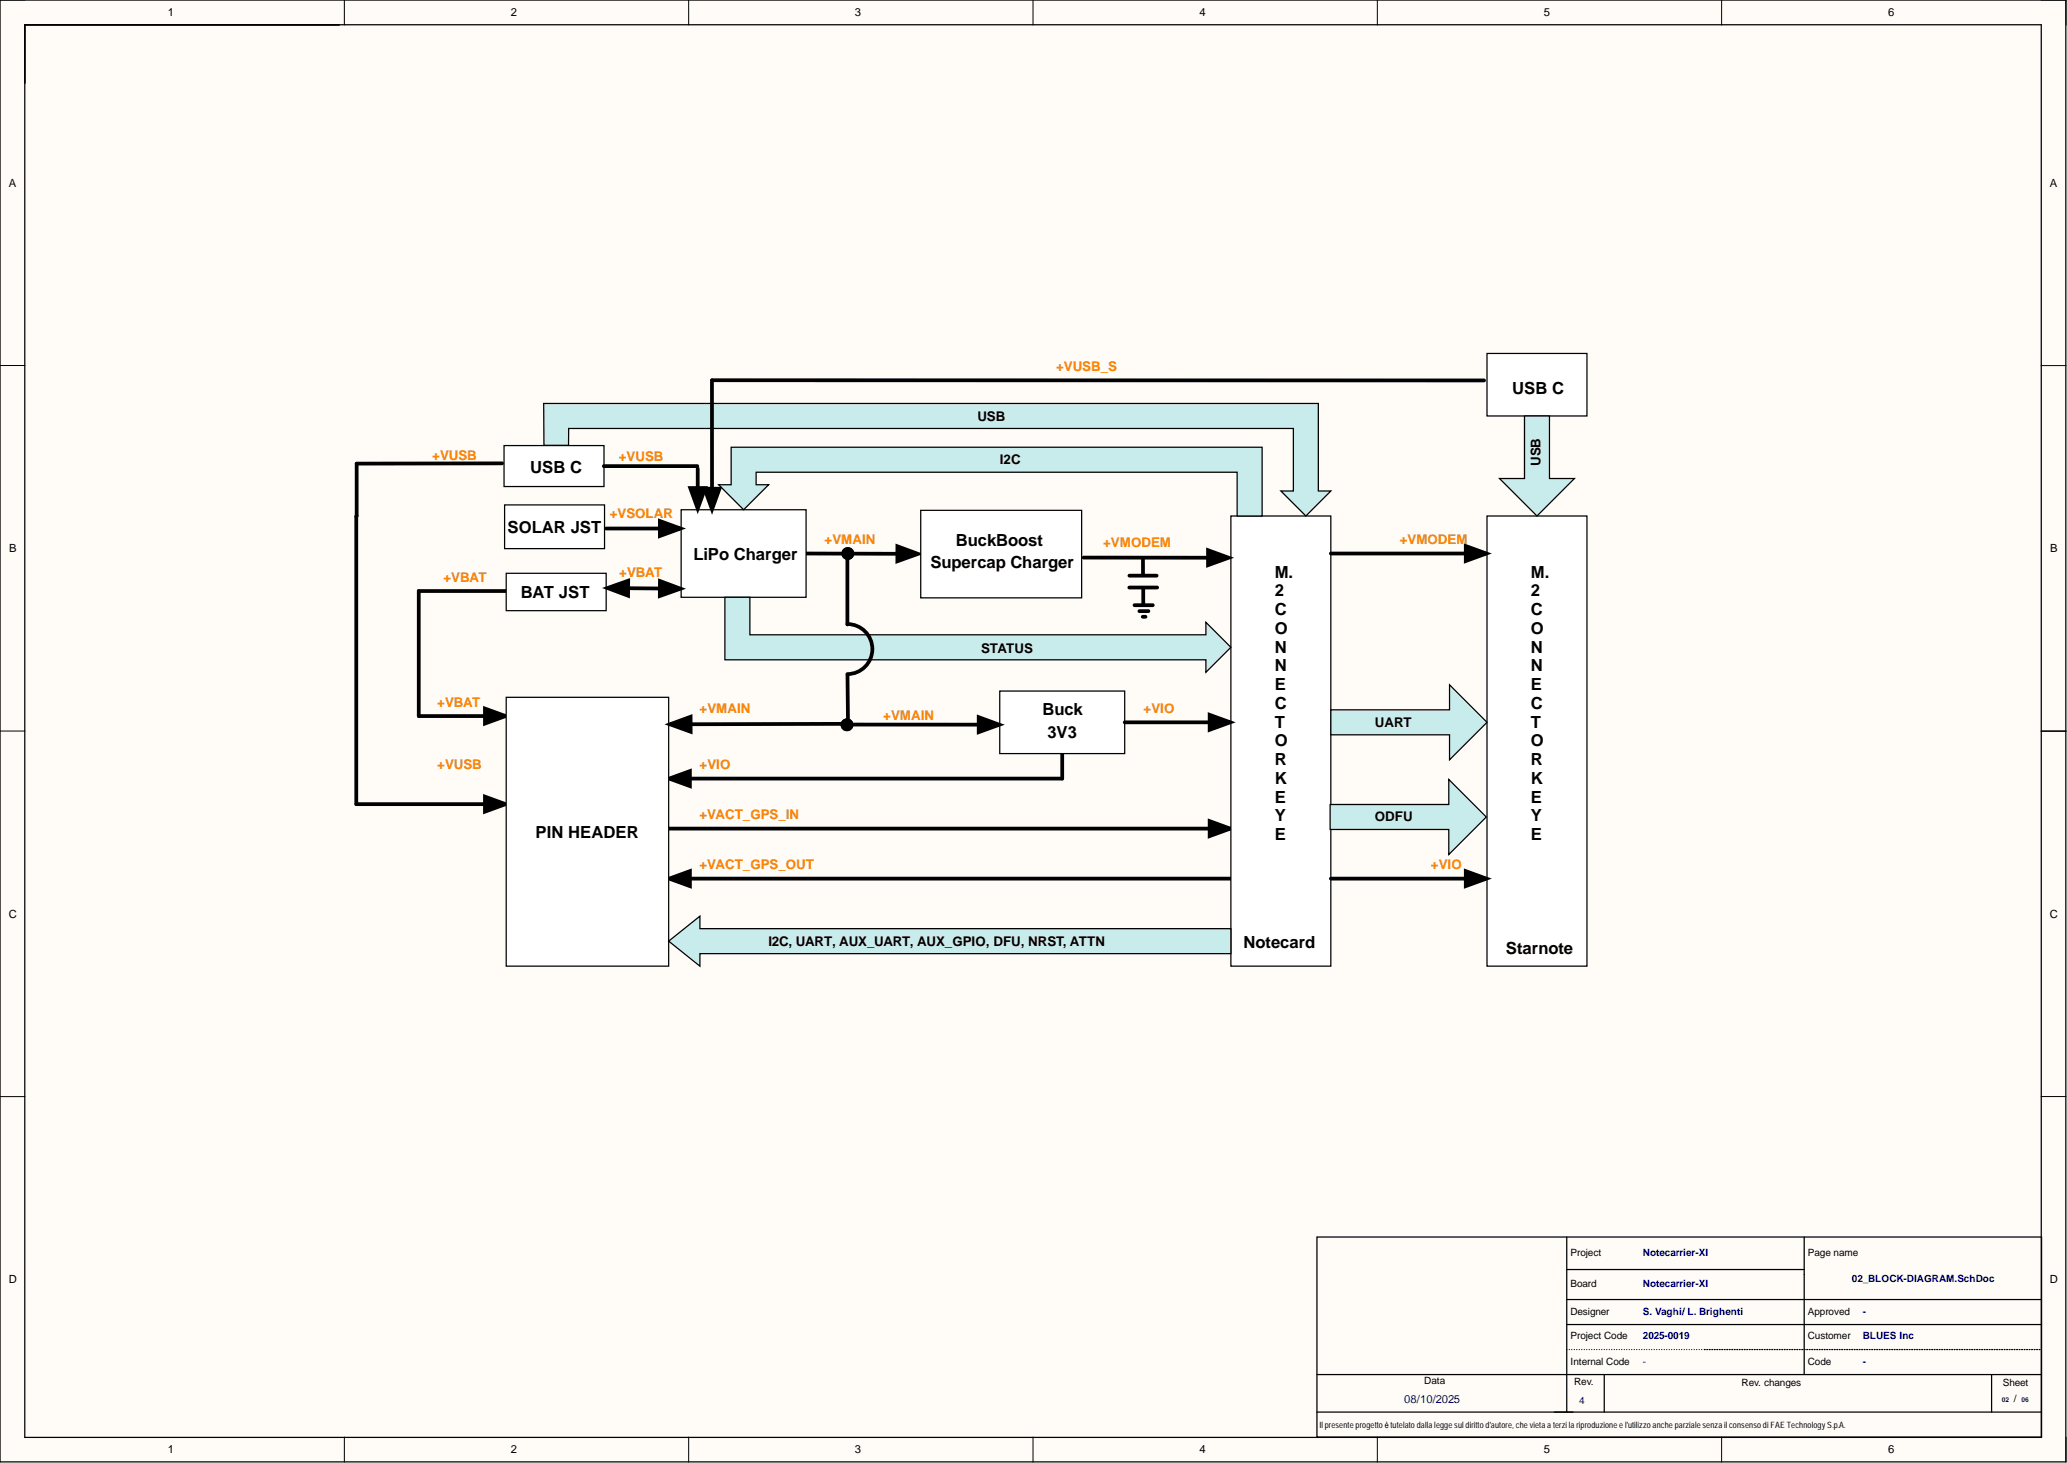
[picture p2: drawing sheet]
<svg xmlns="http://www.w3.org/2000/svg" width="420mm" height="297mm" viewBox="0 0 420 297" stroke-linecap="round" stroke-linejoin="round" font-family="sans-serif">
<g fill="#fffcf8">
<path d="M0 0h419.6v296.9h-419.6z" fill-rule="evenodd"/>
<path d="M5.1 5.1h409.4v286.7h-409.4z" fill-rule="evenodd"/>
</g>
<g fill="none" stroke="#000" stroke-width=".2">
<path d="M0 0h5.1M69.9 0v5.1M139.9 0v5.1M209.8 0v5.1M279.7 0v5.1M349.7 0v5.1M414.5 0h5.1v5.1M0 74.2h5.1M414.5 74.2h5.1M0 148.4h5.1M414.5 148.4h5.1M0 222.7h5.1"/>
<path d="M414.5 222.6h5.1M69.9 291.8v5.1M139.9 291.8v5.1M209.8 291.8v5.1M279.7 291.8v5.1M349.7 291.8v5.1M419.6 291.8v5.1"/>
</g>
<g fill="none" stroke="#000" stroke-width=".25">
<path d="M0 0h419.6v296.8h-419.6zM5 5h409.6v286.8h-409.6zM5 5.1h63.9M414.6 148.4h5M267.5 251.2h147.1v40.6h-147.1zM318.2 251.2v35.5M318.2 257.8h48.2M366.4 251.2v27.9M267.5 279.1h147.1M318.2 274h.1M318.2 263.9h96.4M318.2 268.9h96.4"/>
<path d="M318.7 274h.1M319.2 274h.1M319.7 274h.1M320.2 274h.1M320.7 274h.1M321.3 274h.1M321.8 274h.1M322.3 274h.1M322.8 274h.1M323.3 274h.1M323.8 274h.1M324.3 274h.1"/>
<path d="M324.8 274h.1M325.3 274h.1M325.8 279.1v7.6M325.8 274h.1M326.3 274h.1M326.8 274h.1M327.3 274h.1M327.9 274h.1M328.4 274h.1M328.9 274h.1M329.4 274h.1M329.9 274h.1"/>
<path d="M330.4 274h.1M330.9 274h.1M331.4 274h.1M331.9 274h.1M332.4 274h.1M332.9 274h.1M333.4 274h.1M333.9 274h.1M334.4 274h.1M335 274h.1M335.5 274h.1M336 274h.1"/>
<path d="M336.5 274h.1M337 274h.1M337.5 274h.1M338 274h.1M338.5 274h.1M339 274h.1M339.5 274h.1M340 274h.1M340.5 274h.1M341 274h.1M341.6 274h.1M342.1 274h.1"/>
<path d="M342.6 274h.1M343.1 274h.1M343.6 274h.1M344.1 274h.1M344.6 274h.1M345.1 274h.1M345.6 274h.1M346.1 274h.1M346.6 274h.1M347.1 274h.1M347.7 274h.1M348.2 274h.1"/>
<path d="M348.7 274h.1M349.2 274h.1M349.7 274h.1M350.2 274h.1M350.7 274h.1M351.2 274h.1M351.7 274h.1M352.2 274h.1M352.7 274h.1M353.2 274h.1M353.7 274h.1M354.3 274h.1"/>
<path d="M354.8 274h.1M355.3 274h.1M355.8 274h.1M356.3 274h.1M356.8 274h.1M357.3 274h.1M357.8 274h.1M358.3 274h.1M358.8 274h.1M359.3 274h.1M359.8 274h.1M360.3 274h.1"/>
<path d="M360.8 274h.1M361.4 274h.1M361.9 274h.1M362.4 274h.1M362.9 274h.1M363.4 274h.1M363.9 274h.1M364.4 274h.1M364.9 274h.1M365.4 274h.1M365.9 274h.1M366.4 274h.1"/>
<path d="M366.9 274h.1M367.4 274h.1M368 274h.1M368.5 274h.1M369 274h.1M369.5 274h.1M370 274h.1M370.5 274h.1M371 274h.1M371.5 274h.1M372 274h.1M372.5 274h.1"/>
<path d="M373 274h.1M373.5 274h.1M374 274h.1M374.5 274h.1M375.1 274h.1M375.6 274h.1M376.1 274h.1M376.6 274h.1M377.1 274h.1M377.6 274h.1M378.1 274h.1M378.6 274h.1"/>
<path d="M379.1 274h.1M379.6 274h.1M380.1 274h.1M380.6 274h.1M381.1 274h.1M381.7 274h.1M382.2 274h.1M382.7 274h.1M383.2 274h.1M383.7 274h.1M384.2 274h.1M384.7 274h.1"/>
<path d="M385.2 274h.1M385.7 274h.1M386.2 274h.1M386.7 274h.1M387.2 274h.1M387.7 274h.1M388.3 274h.1M388.8 274h.1M389.3 274h.1M389.8 274h.1M390.3 274h.1M390.8 274h.1"/>
<path d="M391.3 274h.1M391.8 274h.1M392.3 274h.1M392.8 274h.1M393.3 274h.1M393.8 274h.1M394.3 274h.1M394.8 274h.1M395.4 274h.1M395.9 274h.1M396.4 274h.1M396.9 274h.1"/>
<path d="M397.4 274h.1M397.9 274h.1M398.4 274h.1M398.9 274h.1M399.4 274h.1M399.9 274h.1M400.4 274h.1M400.9 274h.1M401.4 274h.1M402 274h.1M402.5 274h.1M403 274h.1"/>
<path d="M403.5 274h.1M404 274h.1M404.5 274h.1M404.5 279.1v7.6M405 274h.1M405.5 274h.1M406 274h.1M406.5 274h.1M407 274h.1M407.5 274h.1M408 274h.1M408.6 274h.1"/>
<path d="M409.1 274h.1M409.6 274h.1M410.1 274h.1M410.6 274h.1M411.1 274h.1M411.6 274h.1M412.1 274h.1M412.6 274h.1M413.1 274h.1M413.6 274h.1M414.1 274h.1M267.5 286.7h147.1"/>
</g>
<path d="M102 94.1h-29.6v10.8v58.4h29.1M102.8 120h-17.8v25.4h16.5M98.5 143.9l4.2 1.5-4.2 1.5zM135.9 158.1l4.2-1.5v3zM215.7 153v5.1h-78.6M98.5 161.7l4.2 1.6-4.2 1.5zM135.8 168.2h112.9M135.9 178.4l4.2-1.5v3zM137.1 178.4h112.9M245.7 166.7l4.2 1.5-4.2 1.6z" fill="none" stroke="#000" stroke-width=".76"/>
<path d="M98.5 143.9l4.2 1.5-4.2 1.5zM135.9 158.1l4.2-1.5v3zM98.5 161.7l4.2 1.6-4.2 1.5zM135.9 178.4l4.2-1.5v3zM245.7 166.7l4.2 1.5-4.2 1.6z" fill="#000"/>
<path d="M203 140.3h25.4v12.7h-25.4z" fill-rule="evenodd" fill="#fff"/>
<path d="M203 140.3h25.4v12.7h-25.4z" fill="none" stroke="#000" stroke-width=".25"/>
<path d="M250 104.8h20.3v91.4h-20.3z" fill-rule="evenodd" fill="#fff"/>
<path d="M250 104.8h20.3v91.4h-20.3z" fill="none" stroke="#000" stroke-width=".25"/>
<path d="M102.4 90.5h20.3v8.3h-20.3z" fill-rule="evenodd" fill="#fff"/>
<path d="M102.4 90.5h20.3v8.3h-20.3z" fill="none" stroke="#000" stroke-width=".25"/>
<path d="M102.8 116.4h20.3v7.6h-20.3z" fill-rule="evenodd" fill="#fff"/>
<path d="M102.8 116.4h20.3v7.6h-20.3z" fill="none" stroke="#000" stroke-width=".25"/>
<path d="M163.7 112.4h21.6M182.3 110.9l4.1 1.6-4.1 1.5z" fill="none" stroke="#000" stroke-width=".76"/>
<path d="M182.3 110.9l4.1 1.6-4.1 1.5z" fill="#000"/>
<path d="M138.3 103.5h25.4v17.8h-25.4z" fill-rule="evenodd" fill="#fff"/>
<path d="M138.3 103.5h25.4v17.8h-25.4z" fill="none" stroke="#000" stroke-width=".25"/>
<path d="M123.1 107.3h14M123.4 119.4l4.2-1.5v3.1zM124.5 119.4l12.6 .1M134 105.8l4.2 1.5-4.2 1.5zM134 118l4.2 1.5-4.2 1.5zM172.1 147.1h29.7M198.8 145.6l4.2 1.5-4.2 1.6z" fill="none" stroke="#000" stroke-width=".76"/>
<path d="M123.4 119.4l4.2-1.5v3.1zM134 118l4.2 1.5-4.2 1.5zM134 105.8l4.2 1.5-4.2 1.5zM198.8 145.6l4.2 1.5-4.2 1.6z" fill="#000"/>
<circle cx="172.2" cy="112.4" r=".66" fill="none" stroke="#000" stroke-width="1.3"/>
<path d="M102.8 141.6h33v54.6h-33z" fill-rule="evenodd" fill="#fff"/>
<path d="M102.8 141.6h33v54.6h-33z" fill="none" stroke="#000" stroke-width=".25"/>
<circle cx="172" cy="147.2" r=".66" fill="none" stroke="#000" stroke-width="1.3"/>
<path d="M228.4 146.7h20.3M245.7 145.1l4.2 1.6-4.2 1.5z" fill="none" stroke="#000" stroke-width=".76"/>
<path d="M245.7 145.1l4.2 1.6-4.2 1.5z" fill="#000"/>
<path d="M135.8 191.1l6.4-5.1v2.5h107.8v5.1h-107.8v2.6z" fill-rule="evenodd" fill="#c8ebeb"/>
<path d="M135.8 191.1l6.4-5.1v2.5h107.8v5.1h-107.8v2.6z" fill="none" stroke="#000" stroke-width=".25"/>
<path d="M148.5 90.8h107.8v14h-5v-8.9h-97.7v2.5h2.5l-5.1 5.1-5-5.1h2.5z" fill-rule="evenodd" fill="#c8ebeb"/>
<path d="M148.5 90.8h107.8v14h-5v-8.9h-97.7v2.5h2.5l-5.1 5.1-5-5.1h2.5z" fill="none" stroke="#000" stroke-width=".25"/>
<path d="M147.2 121.3h5.1v7.6h92.6v-2.6l5.1 5.1-5.1 5.1v-2.5h-97.7z" fill-rule="evenodd" fill="#c8ebeb"/>
<path d="M147.2 121.3h5.1v7.6h92.6v-2.6l5.1 5.1-5.1 5.1v-2.5h-97.7z" fill="none" stroke="#000" stroke-width=".25"/>
<path d="M172.1 112.8v14M172.1 126.7a5.1 5.1 0 0 1 5.1 5.1 5.1 5.1 0 0 1-5.1 5.1" fill="none" stroke="#000" stroke-width=".76"/>
<path d="M302 104.8h20.3v91.4h-20.3z" fill-rule="evenodd" fill="#fff"/>
<path d="M302 104.8h20.3v91.4h-20.3z" fill="none" stroke="#000" stroke-width=".25"/>
<path d="M270.3 144.1h24.1v-5.1l7.6 7.7-7.6 7.6v-5.1h-24.1z" fill-rule="evenodd" fill="#c8ebeb"/>
<path d="M270.3 144.1h24.1v-5.1l7.6 7.7-7.6 7.6v-5.1h-24.1z" fill="none" stroke="#000" stroke-width=".25"/>
<path d="M270.3 112.4h30.4M297.7 110.9l4.2 1.5-4.2 1.5zM270.3 178.4h30.4M297.7 176.9l4.2 1.5-4.2 1.5z" fill="none" stroke="#000" stroke-width=".76"/>
<path d="M297.7 110.9l4.2 1.5-4.2 1.5zM297.7 176.9l4.2 1.5-4.2 1.5z" fill="#000"/>
<path d="M302 71.8h20.3v12.7h-20.3z" fill-rule="evenodd" fill="#fff"/>
<path d="M302 71.8h20.3v12.7h-20.3z" fill="none" stroke="#000" stroke-width=".25"/>
<path d="M309.6 84.5h5.1v12.7h5.1l-7.6 7.6-7.7-7.6h5.1z" fill-rule="evenodd" fill="#c8ebeb"/>
<path d="M309.6 84.5h5.1v12.7h5.1l-7.6 7.6-7.7-7.6h5.1z" fill="none" stroke="#000" stroke-width=".25"/>
<path d="M110.4 81.9h157.4v17.8h2.5l-5.1 5.1-5.1-5.1h2.6v-12.7h-147.2v3.4h-5z" fill-rule="evenodd" fill="#c8ebeb"/>
<path d="M110.4 81.9h157.4v17.8h2.5l-5.1 5.1-5.1-5.1h2.6v-12.7h-147.2v3.4h-5z" fill="none" stroke="#000" stroke-width=".25"/>
<path d="M187 103.6h32.7v17.8h-32.7z" fill-rule="evenodd" fill="#fff"/>
<path d="M187 103.6h32.7v17.8h-32.7z" fill="none" stroke="#000" stroke-width=".25"/>
<path d="M220.1 113.2h28.3M229.4 119.3h5.6M229.4 116.9h5.5M232.1 113.5v3.1M232.2 119.5v3.2M245.4 111.7l4.1 1.5-4.1 1.6zM172.1 137l.1 10.1M230.4 122.9h3.7M231.4 124.1h1.8M232.1 125.2h.6M136.1 147.1l4.2-1.6v3.1zM171.3 147l-34.1 .1" fill="none" stroke="#000" stroke-width=".76"/>
<path d="M245.4 111.7l4.1 1.5-4.1 1.6zM136.1 147.1l4.2-1.6v3.1z" fill="#000"/>
<path d="M102.5 102.5h20.3v8.9h-20.3z" fill-rule="evenodd" fill="#fff"/>
<path d="M102.5 102.5h20.3v8.9h-20.3z" fill="none" stroke="#000" stroke-width=".25"/>
<path d="M144.6 77.2v25.1M144.6 77.2h156.8M122.6 94.6h19M140.2 99.1h3l-1.5 4.2zM141.7 95.2v6.9M143.1 99.2h3l-1.5 4.2z" fill="none" stroke="#000" stroke-width=".76"/>
<path d="M140.2 99.1h3l-1.5 4.2zM143.1 99.2h3l-1.5 4.2z" fill="#000"/>
<path d="M270.1 163.3h24.1v-5l7.7 7.6-7.7 7.6v-5.1h-24.1z" fill-rule="evenodd" fill="#c8ebeb"/>
<path d="M270.1 163.3h24.1v-5l7.7 7.6-7.7 7.6v-5.1h-24.1z" fill="none" stroke="#000" stroke-width=".25"/>
<g font-size="3.4">
<text x="307.1" y="80">USB C</text>
<text x="107.7" y="96">USB C</text>
<text x="103.1" y="108.3">SOLAR JST</text>
<text x="140.8" y="113.7">LiPo Charger</text>
<text x="194.1" y="110.9">BuckBoost</text>
<text x="189" y="115.3">Supercap Charger</text>
<text x="258.9" y="117.3">M.</text>
<text x="310.9" y="117.3">M.</text>
<text x="105.8" y="121.3">BAT JST</text>
<text x="258.9" y="121.1">2</text>
<text x="258.9" y="124.9">C</text>
<text x="310.9" y="121.1">2</text>
<text x="310.9" y="124.9">C</text>
<text x="258.9" y="128.7">O</text>
<text x="310.9" y="128.7">O</text>
<text x="258.9" y="132.5">N</text>
<text x="258.9" y="136.3">N</text>
<text x="310.9" y="132.5">N</text>
<text x="310.9" y="136.3">N</text>
<text x="258.9" y="140.1">E</text>
<text x="258.9" y="143.9">C</text>
<text x="310.9" y="140.1">E</text>
<text x="310.9" y="143.9">C</text>
<text x="211.7" y="145.2">Buck</text>
<text x="212.7" y="149.8">3V3</text>
<text x="258.9" y="147.7">T</text>
<text x="310.9" y="147.7">T</text>
<text x="258.9" y="151.6">O</text>
<text x="258.9" y="155.4">R</text>
<text x="310.9" y="151.6">O</text>
<text x="310.9" y="155.4">R</text>
<text x="258.9" y="159.2">K</text>
<text x="310.9" y="159.2">K</text>
<text x="258.9" y="163">E</text>
<text x="258.9" y="166.8">Y</text>
<text x="310.9" y="163">E</text>
<text x="310.9" y="166.8">Y</text>
<text x="108.8" y="170.1">PIN HEADER</text>
<text x="258.9" y="170.6">E</text>
<text x="310.9" y="170.6">E</text>
<text x="252.6" y="192.4">Notecard</text>
<text x="305.8" y="193.7">Starnote</text>
</g>
<g font-size="2.7" fill="#fd8300">
<text x="214.5" y="75.3">+VUSB_S</text>
<text x="87.8" y="93.4">+VUSB</text>
<text x="125.7" y="93.5">+VUSB</text>
<text x="123.8" y="105.3">+VSOLAR</text>
<text x="167.5" y="110.5">+VMAIN</text>
<text x="224.1" y="111">+VMODEM</text>
<text x="284.3" y="110.5">+VMODEM</text>
<text x="90.1" y="118.1">+VBAT</text>
<text x="125.8" y="117.1">+VBAT</text>
<text x="88.8" y="143.5">+VBAT</text>
<text x="142.1" y="144.8">+VMAIN</text>
<text x="179.4" y="146.1">+VMAIN</text>
<text x="232.3" y="144.8">+VIO</text>
<text x="88.8" y="156.2">+VUSB</text>
<text x="142.1" y="156.2">+VIO</text>
<text x="142.1" y="166.4">+VACT_GPS_IN</text>
<text x="142.1" y="176.5">+VACT_GPS_OUT</text>
<text x="290.6" y="176.5">+VIO</text>
</g>
<g font-size="2.7">
<text x="198.5" y="85.5">USB</text>
<text x="203.1" y="94.3">I2C</text>
<text x="312.9" y="94.6" transform="rotate(-90 312.9 94.6)">USB</text>
<text x="199.3" y="132.6">STATUS</text>
<text x="279.2" y="147.6">UART</text>
<text x="279.2" y="166.8">ODFU</text>
<text x="156.1" y="192">I2C, UART, AUX_UART, AUX_GPIO, DFU, NRST, ATTN</text>
</g>
<g font-size="2.3">
<text x="34.1" y="3.3">1</text>
<text x="103.8" y="3.3">2</text>
<text x="173.6" y="3.3">3</text>
<text x="243.6" y="3.3">4</text>
<text x="313.5" y="3.3">5</text>
<text x="383.5" y="3.3">6</text>
<text x="1.8" y="37.9">A</text>
<text x="416.3" y="37.9">A</text>
<text x="1.9" y="112.1">B</text>
<text x="416.4" y="112.1">B</text>
<text x="1.8" y="186.3">C</text>
<text x="416.3" y="186.3">C</text>
<text x="1.8" y="260.6">D</text>
<text x="416.3" y="260.6">D</text>
<text x="34.1" y="295.1">1</text>
<text x="103.8" y="295.1">2</text>
<text x="173.6" y="295.1">3</text>
<text x="243.6" y="295.1">4</text>
<text x="313.5" y="295.1">5</text>
<text x="383.5" y="295.1">6</text>
</g>
<text font-size="2.3" fill="#000080" x="285.2" y="284.9">08/10/2025</text>
<g font-size="2">
<text x="319" y="255.1">Project</text>
<text x="367.2" y="255.1">Page name</text>
<text x="319" y="261.4">Board</text>
<text x="319" y="267">Designer</text>
<text x="367.2" y="267">Approved</text>
<text x="319" y="271.8">Project Code</text>
<text x="367.2" y="271.8">Customer</text>
<text x="289.3" y="280.9">Data</text>
<text x="319" y="277.1">Internal Code</text>
<text x="319.7" y="281.2">Rev.</text>
<text x="353.7" y="281.5">Rev. changes</text>
<text x="367.2" y="277.1">Code</text>
<text x="406.8" y="281.5">Sheet</text>
<text x="409" y="284.8">/</text>
</g>
<g font-size="2" fill="#000080">
<text x="333.7" y="255.1">Notecarrier-XI</text>
<text x="333.7" y="261.4">Notecarrier-XI</text>
<text x="376.1" y="260.2">02_BLOCK-DIAGRAM.SchDoc</text>
<text x="333.7" y="267">S. Vaghi/ L. Brighenti</text>
<text x="378.3" y="267">-</text>
<text x="333.7" y="271.8">2025-0019</text>
<text x="378.3" y="271.8">BLUES Inc</text>
<text x="333.7" y="277.1">-</text>
<text x="378.3" y="277.1">-</text>
<text x="320.7" y="285">4</text>
</g>
<text font-size="1.8" x="268" y="289.9">Il presenteprogettoè tutelatodallaleggesul dirittod'autore, chevieta a terzi lariproduzioneel'utilizzoancheparzialesenza il consensodi FAE TechnologyS.p.A.</text>
<g font-size="1.4" fill="#000080">
<text x="406.6" y="284.6">02</text>
<text x="410.6" y="284.6">06</text>
</g>
</svg>
